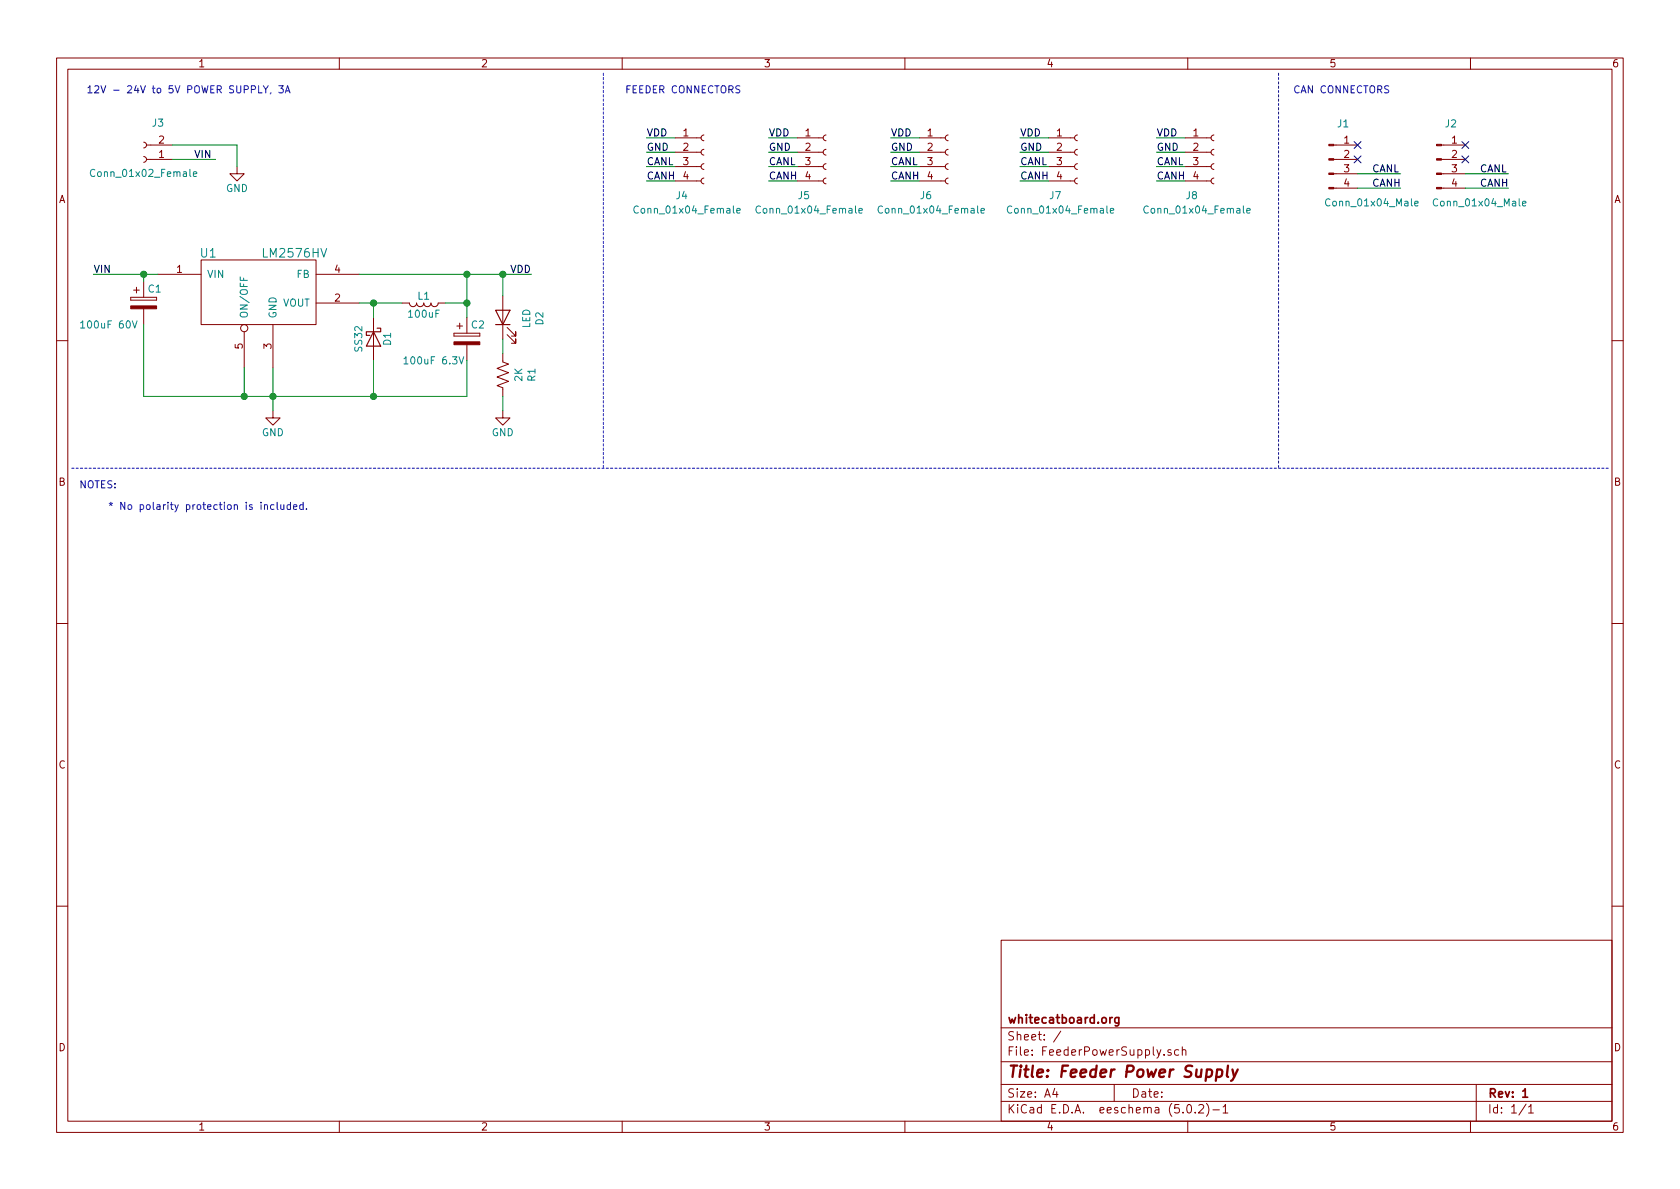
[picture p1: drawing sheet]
<svg xmlns="http://www.w3.org/2000/svg" width="297mm" height="210mm" viewBox="0 0 297 210" stroke-linecap="round" stroke-linejoin="round" font-family="sans-serif">
<g fill="none" stroke="#840000" stroke-width=".18">
<path d="M10 10.3h277v189.9h-277zM12 12.2h273v186.1h-273zM60 10.3v1.9M110 10.3v1.9M160 10.3v1.9M210 10.3v1.9M260 10.3v1.9M25.4 25.1l.3 .2 .2 .2-.1 .5-.4 .2M25.4 27.7l.3 .1 .2 .3-.1 .4-.4 .2M25.9 28.2h4.6M25.9 25.6h4.6M41.9 29.5v1.2h1.3l-1.3 1.3-1.3-1.3h1.3"/>
<path d="M119.4 32h4.6M119.4 29.5h4.6M119.4 26.9h4.6M119.4 24.4h4.6M124.5 31.5l-.3 .1-.2 .3 .1 .4 .4 .2M124.5 29l-.3 .1-.2 .3 .1 .4 .4 .2M124.5 26.4l-.3 .1-.2 .3 .1 .4 .4 .2M124.5 23.9l-.3 .1-.2 .3 .1 .4 .4 .2M141 32h4.5M141 29.5h4.5M141 26.9h4.5M141 24.4h4.5"/>
<path d="M146 31.5l-.3 .1-.2 .3 .1 .4 .4 .2M146 29l-.3 .1-.2 .3 .1 .4 .4 .2M146 26.4l-.3 .1-.2 .3 .1 .4 .4 .2M146 23.9l-.3 .1-.2 .3 .1 .4 .4 .2M162.6 32h4.5M162.6 29.5h4.5M162.6 26.9h4.5M162.6 24.4h4.5M167.6 31.5l-.3 .1-.2 .3 .1 .4 .4 .2M167.6 29l-.3 .1-.2 .3 .1 .4 .4 .2M167.6 26.4l-.3 .1-.2 .3 .1 .4 .4 .2M167.6 23.9l-.3 .1-.2 .3 .1 .4 .4 .2"/>
<path d="M185.4 32h4.6M185.4 29.5h4.6M185.4 26.9h4.6M185.4 24.4h4.6M190.5 31.5l-.3 .1-.2 .3 .1 .4 .4 .2M190.5 29l-.3 .1-.2 .3 .1 .4 .4 .2M190.5 26.4l-.3 .1-.2 .3 .1 .4 .4 .2M190.5 23.9l-.3 .1-.2 .3 .1 .4 .4 .2M209.5 32h4.6M209.5 29.5h4.6M209.5 26.9h4.6M209.5 24.4h4.6"/>
<path d="M214.6 31.5l-.3 .1-.2 .3 .1 .4 .4 .2M214.6 29l-.3 .1-.2 .3 .1 .4 .4 .2M214.6 26.4l-.3 .1-.2 .3 .1 .4 .4 .2M214.6 23.9l-.3 .1-.2 .3 .1 .4 .4 .2M235.8 33.3h4.2M235.8 30.7h4.2M235.8 28.2h4.2M235.8 25.6h4.2M254.9 33.3h4.2M254.9 30.7h4.2M254.9 28.2h4.2M254.9 25.6h4.2"/>
<path d="M23.1 52.6v.5zM23.1 53.1h4.6zM23.1 52.6h4.6zM23.6 51.3h1M24.1 50.8v1M25.4 49.8v2.8M25.4 54.6v2.8M27.7 52.6v.5zM27.9 48.5h7.7M35.6 46h20.3v11.4h-20.3zM43.2 58.7v6.3M48.3 57.4v7.6"/>
<path d="M55.9 48.5h7.6M55.9 53.6h7.6M66 56.1v7.6M71.1 53.6h1.3a.63 .63 0 0 0 .6 .6 .63 .63 0 0 0 .7-.6 .63 .63 0 0 0 .6 .6 .63 .63 0 0 0 .6-.6 .63 .63 0 0 0 .7 .6 .63 .63 0 0 0 .6-.6 .63 .63 0 0 0 .6 .6 .63 .63 0 0 0 .7-.6h1.2M80.3 58.9v.5zM80.3 59.4h4.5zM80.3 58.9h4.5zM80.8 57.7h1M81.3 57.1v1.1M82.5 56.1v2.8M84.8 58.9v.5zM88.9 52.3v7.6"/>
<path d="M89.7 59.2l1.5 1.5v-.8v.8h-.8M89.7 57.9l1.5 1.5v-.7v.7h-.8M10 60.2h2M48.3 72.6v1.3h1.2l-1.2 1.3-1.3-1.3h1.3M82.5 61v2.7M88.9 62.5v1.5l1 .4-2 .7 2 .8-2 .8 2 .7-2 .8 1 .4v1.5M88.9 72.6v1.3h1.3l-1.3 1.3-1.3-1.3h1.3M285 60.2h2M10 110.3h2M285 110.3h2M10 160.2h2M177 166.3h108v32h-108z"/>
<path d="M285 160.2h2M60 198.3v1.9M110 198.3v1.9M160 198.3v1.9M177 194.8h108M177 191.8h108M177 187.8h108M177 181.8h108M186.5 192.5l-.4 1h1M186.8 193v1M187.6 182.3l-1.3 2M197 191.8v3"/>
<path d="M205.8 186.5v.1M207 185.7l-.3-.1-.2 .2 .1 .2 .4 .2v.3h-.5M208.4 185.7l-.4-.1-.3 .3v.6l.3 .1 .4-.1M209 185.7l.2-.1 .4 .1 .1 .9M209 185.1v1.5M210 195.5l.3-.2a.94 .94 0 0 1 0 1.5 .82 .82 0 0 1-.3-1.3zM210 198.3v1.9M211.3 196.7v.1M212 195.5l.2-.2h.3l.3 .5-.9 1h.9M213.3 195.1a1.71 1.71 0 0 1 0 2.3M214.5 196.3h1.1M216.3 195.8l.4-.5v1.5"/>
<path d="M216.3 196.8h.8M260 198.3v1.9M261 191.8v6.5M269.8 195.2l-1.2 2M270.3 195.8l.4-.5v1.5M270.3 196.8h.8"/>
<circle cx="43.2" cy="58" r=".63"/>
</g>
<path d="M197.8 179.9v1.2l-.3 .3h-.3M197.8 180l-.4-.1-.3 .3 .1 .6h.6M269.2 193l.5-.5v1.5M269.2 194h.9" fill="none" stroke="#840000" stroke-width=".3"/>
<path d="M215.2 189.2h.8l.1 .3v.6a.66 .66 0 0 1-1 .2M215.2 189.1l-.2 2M217.1 188.4l-.2 1.8 .2 .2M217.9 189.1l.3 1.3M218.8 189.1l-.8 1.8-.3 .2" fill="none" stroke="#840000" stroke-width=".41"/>
<g fill="none" stroke="#008484" stroke-width=".18">
<path d="M16.8 30.1a.6 .6 0 0 0-.9 .4 .6 .6 0 0 0 .6 .7l.3-.1M34.2 30.8l.6-.1-.1-.3h-.3l-.2 .2v.6h.5M112.9 36.5a.6 .6 0 0 0-.9 .5 .6 .6 0 0 0 .6 .7l.3-.1M130.3 37.3l.6-.1-.1-.3-.3-.1-.2 .2v.6h.5M134.4 36.5a.6 .6 0 0 0-.8 .5 .6 .6 0 0 0 .6 .7l.2-.1M151.9 37.3l.6-.1-.1-.3-.4-.1-.1 .2v.6h.5M156 36.5a.6 .6 0 0 0-.8 .5 .6 .6 0 0 0 .6 .7l.2-.1M173.5 37.3l.6-.1-.1-.3-.4-.1-.1 .2v.6h.5M178.9 36.5a.6 .6 0 0 0-.8 .5 .6 .6 0 0 0 .6 .7l.2-.1M196.3 37.3l.6-.1-.1-.3-.3-.1-.2 .2 .1 .6h.4M203 36.5a.6 .6 0 0 0-.8 .5 .6 .6 0 0 0 .6 .7l.2-.1M220.4 37.3l.7-.1-.1-.3-.4-.1-.2 .2 .1 .6h.5"/>
<path d="M250.1 36l.6-.1v-.3h-.4l-.2 .2 .1 .6h.5M269.2 36l.6-.1-.1-.3h-.3l-.2 .2 .1 .6h.4M14.2 57.1l.4-.4v1.3M14.2 58h.8M23.4 56.7l.4 1.3 .4-1.3M42.5 49v.6h1.2M71.4 63.4l.4-.3v1.3M71.4 64.4h.7M81.2 63.1l.4 1.3 .4-1.3"/>
</g>
<g fill="#840000" stroke="#840000" stroke-width=".18">
<path d="M23.1 54.1h4.6v.5h-4.6z"/>
<path d="M80.3 60.4h4.5v.6h-4.5z"/>
<path d="M234.9 33.1h.9v.3h-.9z"/>
<path d="M234.9 30.6h.9v.3h-.9z"/>
<path d="M234.9 28.1h.9v.2h-.9z"/>
<path d="M234.9 25.5h.9v.3h-.9z"/>
<path d="M254 33.1h.9v.3h-.9z"/>
<path d="M254 30.6h.9v.3h-.9z"/>
<path d="M254 28.1h.9v.2h-.9z"/>
<path d="M254 25.5h.9v.3h-.9z"/>
</g>
<path d="M66 58.7l1.3 2.5h-2.5zM66.7 58h.6v.7h-2.5v.6h.6M87.6 54.9h2.6l-1.3 2.5zM87.6 57.4h2.6" fill="none" stroke="#840000" stroke-width=".2"/>
<g fill="none" stroke="#008400" stroke-width=".18">
<path d="M30.5 28.2h7.6M30.5 25.6h11.4v3.9M114.3 24.4h5.1M114.3 26.9h5.1M114.3 29.5h5.1M114.3 32h5.1M135.9 24.4h5.1M135.9 26.9h5.1M135.9 29.5h5.1M135.9 32h5.1M157.5 24.4h5.1M157.5 26.9h5.1"/>
<path d="M157.5 29.5h5.1M157.5 32h5.1M180.3 24.4h5.1M180.3 26.9h5.1M180.3 29.5h5.1M180.3 32h5.1M204.5 24.4h5M204.5 26.9h5M204.5 29.5h5M204.5 32h5M240 30.7h7.6M240 33.3h7.6"/>
<path d="M259.1 30.7h7.6M259.1 33.3h7.6M16.5 48.5h11.4M25.4 48.5v1.3M25.4 57.4v12.7h57.1v-6.4M63.5 53.6h7.6M63.5 48.5h30.5M66 53.6v2.5M78.7 53.6h3.8M82.5 48.5v7.6M88.9 48.5v3.8M88.9 59.9v2.6"/>
<path d="M43.2 65v5.1M48.3 65v7.6M66 63.7v6.4M88.9 70.1v2.5"/>
</g>
<g fill="#008400" stroke="#008400" stroke-width=".25">
<circle cx="48.3" cy="70.1" r=".51"/>
<circle cx="43.2" cy="70.1" r=".51"/>
<circle cx="66" cy="53.6" r=".51"/>
<circle cx="66" cy="70.1" r=".51"/>
<circle cx="82.6" cy="53.6" r=".51"/>
<circle cx="82.6" cy="48.5" r=".51"/>
<circle cx="25.4" cy="48.5" r=".51"/>
<circle cx="88.9" cy="48.5" r=".51"/>
</g>
<path d="M239.4 25l1.2 1.3M239.4 27.6l1.2 1.2M240.6 25l-1.2 1.3M240.6 27.6l-1.2 1.2M258.5 25l1.2 1.3M258.5 27.6l1.2 1.2M259.7 25l-1.2 1.3M259.7 27.6l-1.2 1.2" fill="none" stroke="#000084" stroke-width=".18"/>
<g fill="none" stroke="#0000c2" stroke-width=".18">
<path d="M45.7 15.2v1.2h.6M46.6 15.2l.4 .6 .4-.6M47 15.8v.6M47.9 16.4l-.1 .2M49.3 15.2h.8l-.4 .4 .3 .2 .1 .4-.3 .2-.5-.1M50.4 16.4l.5-1.2 .4 1.2M50.6 16.1h.6M46.8 89.4l.1-.2 .3 .1 .1 .8M46.8 89.2v.9M48.4 89.3l-.3-.1-.3 .3 .2 .5h.4M49 88.8v1.1l.2 .2M49.7 89.2v.8l.3 .1 .2-.1"/>
<path d="M50.2 89.2v.9M51.4 89.3l-.4-.1-.3 .3 .2 .5h.5M51.4 88.8v1.3M51.9 89.7l.6-.1-.1-.3-.3-.1-.2 .2v.6h.5M53.6 89.3l-.4-.1-.2 .3 .1 .5h.5M53.6 88.8v1.3M54.2 90v.1"/>
</g>
<path d="M106.7 12.9v69.9M226.1 12.9v69.9M12.7 82.8h271.8" fill="none" stroke="#0000c2" stroke-width=".18" stroke-dasharray=".4 .4"/>
<text font-size="2.8" fill="#840000" x="178" y="190.5">Title: Feeder Power Supply</text>
<g font-size="2.1" fill="#008484">
<text x="35.5" y="45.5">U1</text>
<text x="46.7" y="45.5">LM2576HV</text>
</g>
<g font-size="2.1" fill="#840000">
<text x="178" y="184">Sheet: /</text>
<text x="178" y="181">whitecatboard.org</text>
<text x="178" y="186.7">File: FeederPowerSupply.sch</text>
<text x="178" y="196.9">KiCad E.D.A. eeschema (5.0.2)-1</text>
<text x="178" y="194.1">Size: A4</text>
<text x="200" y="194.1">Date:</text>
<text x="263" y="194.1">Rev: 1</text>
<text x="263" y="196.9">Id: 1/1</text>
</g>
<g font-size="1.8" fill="#840000">
<text x="35" y="11.9">1</text>
<text x="85" y="11.9">2</text>
<text x="135" y="11.9">3</text>
<text x="185" y="11.9">4</text>
<text x="235" y="11.9">5</text>
<text x="285" y="11.9">6</text>
<text x="28.1" y="27.9">1</text>
<text x="28.1" y="25.4">2</text>
<text x="120.8" y="24.1">1</text>
<text x="120.8" y="26.7">2</text>
<text x="120.8" y="29.2">3</text>
<text x="142.4" y="24.1">1</text>
<text x="142.4" y="26.7">2</text>
<text x="142.4" y="29.2">3</text>
<text x="164" y="24.1">1</text>
<text x="164" y="26.7">2</text>
<text x="164" y="29.2">3</text>
<text x="186.8" y="24.1">1</text>
<text x="186.8" y="26.7">2</text>
<text x="186.8" y="29.2">3</text>
<text x="211" y="24.1">1</text>
<text x="211" y="26.7">2</text>
<text x="211" y="29.2">3</text>
<text x="237.6" y="25.4">1</text>
<text x="237.6" y="27.9">2</text>
<text x="256.7" y="25.4">1</text>
<text x="256.7" y="27.9">2</text>
<text x="10.4" y="35.9">A</text>
<text x="120.8" y="31.7">4</text>
<text x="142.4" y="31.7">4</text>
<text x="164" y="31.7">4</text>
<text x="186.8" y="31.7">4</text>
<text x="211" y="31.7">4</text>
<text x="237.6" y="30.5">3</text>
<text x="237.6" y="33">4</text>
<text x="256.7" y="30.5">3</text>
<text x="256.7" y="33">4</text>
<text x="285.4" y="35.9">A</text>
<text x="31.3" y="48.3">1</text>
<text x="59.2" y="53.3">2</text>
<text x="59.2" y="48.3">4</text>
<text x="42.9" y="61.7" transform="rotate(-90 42.9 61.7)">5</text>
<text x="48" y="61.7" transform="rotate(-90 48 61.7)">3</text>
<text x="10.4" y="85.9">B</text>
<text x="285.4" y="85.9">B</text>
<text x="10.4" y="135.9">C</text>
<text x="285.4" y="135.9">C</text>
<text x="10.4" y="185.9">D</text>
<text x="285.4" y="185.9">D</text>
<text x="35" y="199.9">1</text>
<text x="85" y="199.9">2</text>
<text x="135" y="199.9">3</text>
<text x="185" y="199.9">4</text>
<text x="235" y="199.9">5</text>
<text x="285" y="199.9">6</text>
</g>
<g font-size="1.8" fill="#0000c2">
<text x="15.2" y="16.5">12V - 24V to 5V POWER SUPPLY, 3A</text>
<text x="110.5" y="16.5">FEEDER CONNECTORS</text>
<text x="228.6" y="16.5">CAN CONNECTORS</text>
<text x="14" y="86.4">NOTES:</text>
<text x="19" y="90.2">* No polarity protection is included.</text>
</g>
<g font-size="1.8" fill="#008484">
<text x="27" y="22.4">J3</text>
<text x="236.5" y="22.5">J1</text>
<text x="255.6" y="22.5">J2</text>
<text x="16.7" y="31.3">Conn_01x02_Female</text>
<text x="40" y="34">GND</text>
<text x="119.6" y="35.2">J4</text>
<text x="141.2" y="35.2">J5</text>
<text x="162.8" y="35.2">J6</text>
<text x="185.6" y="35.2">J7</text>
<text x="209.8" y="35.2">J8</text>
<text x="112.8" y="37.8">Conn_01x04_Female</text>
<text x="134.3" y="37.8">Conn_01x04_Female</text>
<text x="155.9" y="37.8">Conn_01x04_Female</text>
<text x="178.8" y="37.8">Conn_01x04_Female</text>
<text x="202.9" y="37.8">Conn_01x04_Female</text>
<text x="234.9" y="36.5">Conn_01x04_Male</text>
<text x="253.9" y="36.5">Conn_01x04_Male</text>
<text x="26.2" y="51.7">C1</text>
<text x="36.6" y="49.1">VIN</text>
<text x="52.5" y="49.1">FB</text>
<text x="73.9" y="53">L1</text>
<text x="14.8" y="58.1">100uF 60V</text>
<text x="43.8" y="56.4" transform="rotate(-90 43.8 56.4)">ON/OFF</text>
<text x="48.9" y="56.4" transform="rotate(-90 48.9 56.4)">GND</text>
<text x="50" y="54.2">VOUT</text>
<text x="72.4" y="56.2">100uF</text>
<text x="83.4" y="58.1">C2</text>
<text x="93.8" y="58.1" transform="rotate(-90 93.8 58.1)">LED</text>
<text x="96.1" y="57.4" transform="rotate(-90 96.1 57.4)">D2</text>
<text x="64.1" y="62.1" transform="rotate(-90 64.1 62.1)">SS32</text>
<text x="69.1" y="61.1" transform="rotate(-90 69.1 61.1)">D1</text>
<text x="72" y="64.4">100uF 6.3V</text>
<text x="92.4" y="67.4" transform="rotate(-90 92.4 67.4)">2K</text>
<text x="94.7" y="67.4" transform="rotate(-90 94.7 67.4)">R1</text>
<text x="46.3" y="77.1">GND</text>
<text x="86.9" y="77.1">GND</text>
</g>
<g font-size="1.8">
<text x="34.3" y="27.9">VIN</text>
<text x="114.3" y="24.1">VDD</text>
<text x="114.3" y="26.7">GND</text>
<text x="114.3" y="29.2">CANL</text>
<text x="135.9" y="24.1">VDD</text>
<text x="135.9" y="26.7">GND</text>
<text x="135.9" y="29.2">CANL</text>
<text x="157.5" y="24.1">VDD</text>
<text x="157.5" y="26.7">GND</text>
<text x="157.5" y="29.2">CANL</text>
<text x="180.3" y="24.1">VDD</text>
<text x="180.3" y="26.7">GND</text>
<text x="180.3" y="29.2">CANL</text>
<text x="204.5" y="24.1">VDD</text>
<text x="204.5" y="26.7">GND</text>
<text x="204.5" y="29.2">CANL</text>
<text x="114.3" y="31.7">CANH</text>
<text x="135.9" y="31.7">CANH</text>
<text x="157.5" y="31.7">CANH</text>
<text x="180.3" y="31.7">CANH</text>
<text x="204.5" y="31.7">CANH</text>
<text x="242.6" y="30.5">CANL</text>
<text x="242.6" y="33">CANH</text>
<text x="261.6" y="30.5">CANL</text>
<text x="261.6" y="33">CANH</text>
<text x="16.5" y="48.3">VIN</text>
<text x="90.2" y="48.3">VDD</text>
</g>
</svg>
